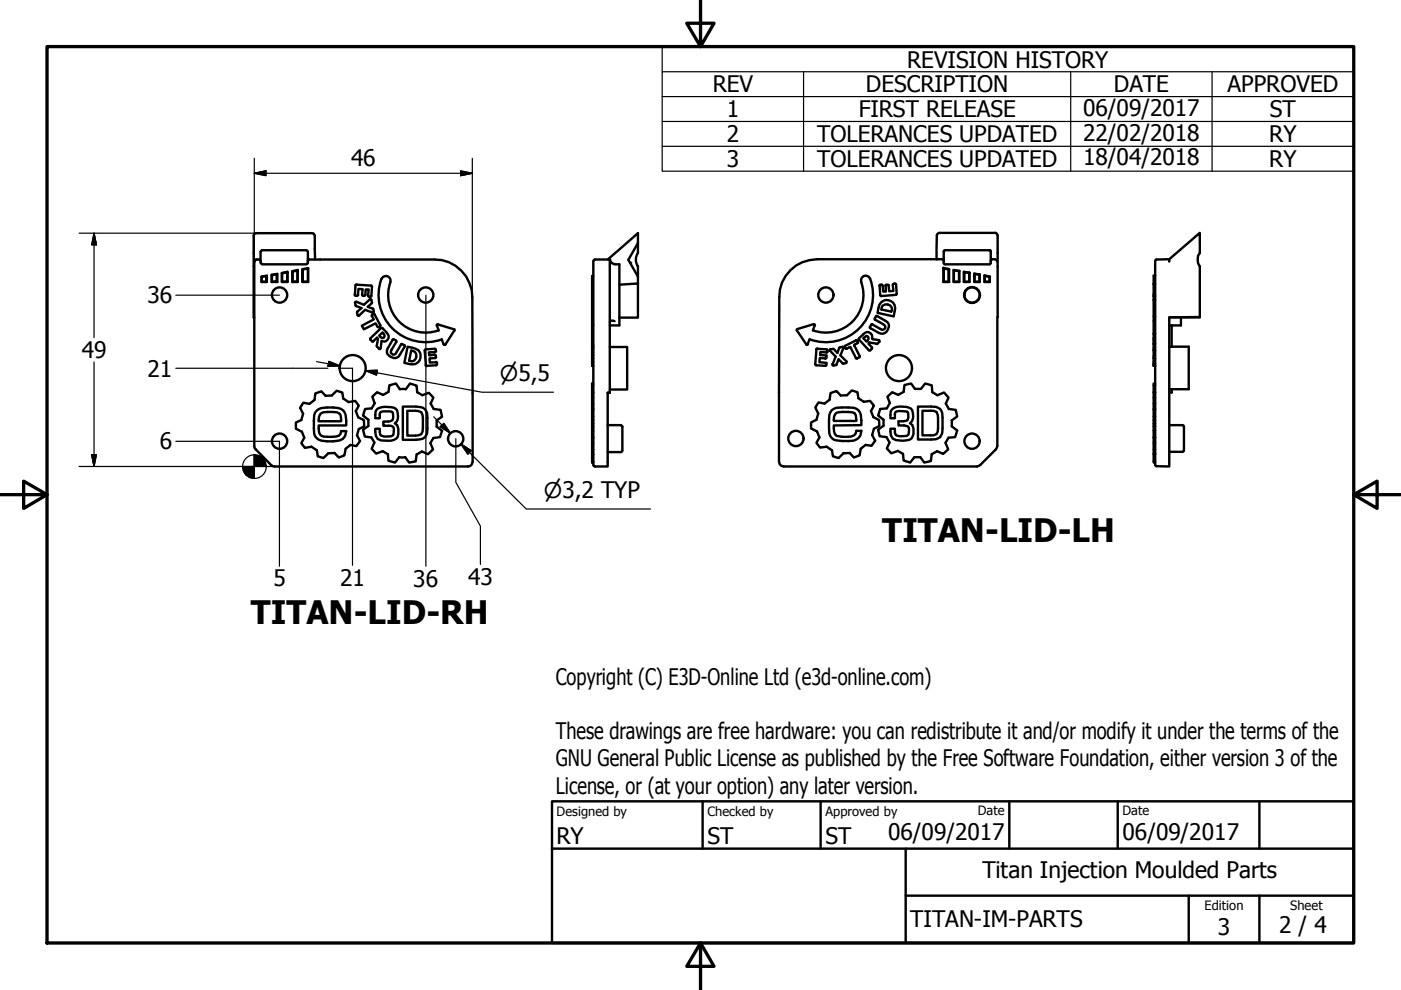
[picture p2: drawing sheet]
<svg xmlns="http://www.w3.org/2000/svg" width="297mm" height="210mm" viewBox="0 0 297 210" stroke-linecap="round" stroke-linejoin="round" font-family="sans-serif">
<!-- layer: Visible (ISO) -->
<g fill="none" stroke="#000" stroke-width=".51">
<path d="M54.4 55l-.4 .3-.1 .2M55.2 55.7v-2.3l.4-.3h9.4l.3 .3v2.3l-.3 .3M55.3 55.7l.3 .3M55.4 58.6v1.2l1.1-.1M55.4 59.8h1.2M55.6 56h9.4M56.5 58.5l.1 1.3v-1.3l-1.1 .2M56.6 58.5l-1.2 .1 .1 1.1M57.6 58.3v1.5M57.7 58.3l1.1-.2v1.7M58.7 58.1v1.6l.1 .1h-1.2l1.1-.1M58.8 58.1l-1.2 .2 .1 1.4"/>
<path d="M59.8 57.9v1.9M59.8 57.9l1.2-.3v2.2M60.9 57.8l.1 2h-1.2l1.1-.1M61 57.6l-1.2 .3v1.8M62 57.5v2.3M62 57.6l1.1-.4v2.6M63.1 57.4v2.4h-1.1l1.1-.1M63.1 57.2l-1.1 .3v2.2M64.2 59.7l-.1-2.6v2.7l1.2-.1M64.2 57.1l1.1-.2v2.9M65.3 56.9v2.9h-1.2M65.3 56.9l-1.2 .2"/>
<path d="M65.6 55l-.3 .3M65.6 55h26.5a8 8 0 0 1 8 8l.1 35a.98 .98 0 0 1-1 .9h-41l-.7-.2-3.3-3.4-.3-.7v-39.1l.1-.3 .4-.2h.6l.2 .3M66.8 55l-.1-5.1-.2-.3-.3-.2h-11.9l-.4 .2-.1 .3v17.4h.1M82.7 59.8a.98 .98 0 0 0-.5-1.2 .98 .98 0 0 0-1.3 .6 10 10 0 0 0 2.3 10.4 10 10 0 0 0 10.5 2.3M82.8 59.8a8 8 0 0 0 1.8 8.4 8 8 0 0 0 8.4 1.8M125.8 58.5h-.3v15M125.8 55.3v43.4M126.1 55h3.2v28.3h-.5M126.1 55l-.2 .3M129.3 55a.98 .98 0 0 0 1 1M130.3 56h1v13h-2M135.3 51.5v2.1a2.51 2.51 0 0 0 0 2.9v2.1"/>
<path d="M135.3 58.6v1.5M135.3 51.5v-2.1l-6.5 5.6M135.3 51.5l-2.1 3.6 2.1 3.5M167.6 57.3a8 8 0 0 1 5.6-2.3h25.4v-5.1l.2-.3 .3-.2h12l.3 .2 .1 .3v44.6l-.4 .8-3.3 3.3-.7 .3h-40.9l-.5-.1-.4-.4-.1-.5v-34.9a7.6 7.6 0 0 1 2.4-5.7zM182.6 59.8a8 8 0 0 1-1.9 8.4 8 8 0 0 1-8.3 1.8M184.5 59.1a.98 .98 0 0 0-1.3-.6 .98 .98 0 0 0-.6 1.3M184.5 59.1a10 10 0 0 1-2.3 10.5 10 10 0 0 1-10.5 2.3M198.6 55h1.2l.3 .3M200 56.8l1.2 .3v2.7h-1.2zM200 56.8l.1 2.9M200.1 55.8l.3 .2M200.1 55.7v-2.4l.1-.2h9.7l.2 .1v2.5"/>
<path d="M200.1 56.9l1 .2M201.1 59.7l-1.1 .1M201.2 57.1h-.1v2.6l.1 .1M202.2 57.2l1.2 .2v2.4h-1.2zM202.2 59.8h1.2M202.2 57.2v2.5M202.2 57.3l1.2 .1M203.3 57.5v2.2M204.3 57.6l1.2 .2v2h-1.2zM204.3 59.8h1.2M204.3 57.6l.2 .1v2M204.5 57.7l1 .1"/>
<path d="M205.5 57.9v1.8M206.6 58l1.1 .2v1.6h-1.1zM206.6 59.8h1.1M206.6 58v1.7M206.6 58.1l1.1 .1M207.6 58.3v1.4M208.7 58.4l1.2 .2v1.2h-1.2zM208.7 58.4v1.4M208.8 58.5l1.1 .1M208.8 59.7h1M209.8 58.7l.1 1.1M210.1 55.3l.3-.3h.5l.6 .5"/>
<path d="M210.1 55.8l-.3 .2h-9.4M244.9 58.5h-.3v1.7M245.2 55h2.7v.5M245.2 55l-.3 .3v43.2l.3 .3M247.9 55l6.5-5.6v4.2a2.52 2.52 0 0 0 0 2.9v10.8h-6.5M75.2 62.5l.2 .2M75.3 64.2l.1 .5M75.4 64.8l.1 .1M75.5 64.9l1.1 .4-.9 .9 .1 .6M75.6 64h-.3v.2M75.6 60.4l3.2 .2-.1 2.1M75.6 60.3l-.2 .2-.2 2"/>
<path d="M75.8 66.8l.2 .2 .2-.1M75.9 62.5v.2h-.5M76.8 62.5l.1-1.2-.9-.1-.1 1.3M76.8 62.5l.2 .2h.4l.1-.2M77.5 62.5v-1.1h.7l-.2 1.3M78 62.7l.1 .1 .4 .1M78.4 63.5l.2-.1 .1 .2M78.4 63.5l-1.2 1.1-1.6-.6M78.5 72l.4 .4h.3M78.7 62.8l-.2 .2M78.7 63.6l.2 .6-.9 .9 1 .3M78.9 67l.3 .7-2.5 1.4 .5 .7 2.4-1.2 .4 .7"/>
<path d="M79 66.3l-1.6-.6-1.3 1.2M79 65.4l.2 .2M79.1 72.4l.8-.8 .2 .3-.2 1.5 .4 .5M79.1 65.6l.1 .5M79.2 66.6l.3 .1M79.2 66.6l-.4 .3v.1M79.2 66.1v.2h-.3M79.4 66.7l1.2 2.3M80 69.3l.3 .1M80.4 71.2l.7-.7 .4 .8-.1 .2-.4 .2zM80.6 68.9l-.3 .5M81.1 69.6l.8 .9a1.05 1.05 0 0 1 .4 1.4 1.05 1.05 0 0 1-1.4 .4l-.2 1.5-.1 .2-.3-.1"/>
<path d="M81.1 69.6h-.3l-2.2 2.1-.1 .3M83.2 72l-1 1.8a1.18 1.18 0 0 0 .7 1.9 1.24 1.24 0 0 0 1.9-.5l1-1.7M83.5 72l.5 .2v.3M83.5 71.9l-.3 .1M84 72.5l-1.1 2.1v.2l.3 .3a.55 .55 0 0 0 .8-.3l1-1.7M85 73h.3l.4 .2M85.7 73.2l.1 .3M86.4 73.5a3.1 3.1 0 0 1 2.7 1.3 1.79 1.79 0 0 1-.4 2 1.79 1.79 0 0 1-1.9 .4l-1.1-.3zM87.2 74.3a1.12 1.12 0 0 1 1.1 1.4 1.12 1.12 0 0 1-1.6 .8zM90.2 77.4l.3 .2M90.2 74.1l-.2 .2 .3 3.1M92.2 75.2l.1 .1 .1 .4"/>
<path d="M92.2 73.9l.1 .1 .1 .4M92.2 73.9l-2 .2M92.3 74.6l-1.4 .1 .1 .6 1.1-.1M92.4 76.7l.2 .2M92.5 75.7l-.2 .2-1.2 .1v.9l1.3-.1M92.5 74.4l-.2 .2M92.6 76.9v.5h-.2l-1.9 .2M92.6 69.1l.4 1M92.9 68.8h-.3v.2M92.9 68.8l3.4 1M93.7 72l.4 1.1 .4-.1M96.2 69.8l.2 .3"/>
<path d="M96.3 70.1l-1.9 3M125.5 75.2v1.6M125.5 73.9v1.3M125.5 76.8v.8h.3M125.5 68.8h.3M125.5 73.1h.3M125.5 76.8h.3M125.5 75.2h.3M125.5 73.9h.3M125.5 76h.3M125.5 74.7h.3M125.8 73.5h-.3v.4"/>
<path d="M129.3 73.6h3.7v9h-3.7M130.3 68.1a.63 .63 0 0 0-1 .3M131.3 60.4l4-.3v7.2h-4M169 70.1l1.9 2.9M171.3 73l-.2 .1-.2-.1M171.6 71.9l-.3 1M172.7 69l-.4 1.1M172.8 69l-.1-.2h-.2l-3.4 1-.2 .3M172.8 77.2l.3 .2 1.9 .2M173.1 74.1l-.3 3.1M173.3 73.9l-.3 .2M173.3 73.9l1.9 .2 .2 .2"/>
<path d="M175 76l-1.2-.1-.1 .9 1.6 .1-.1 .5-.2 .2M175.2 74.7l-1.3-.1v.7h1.4l-.1 .5-.2 .2M175.4 74.6l-.2 .2M175.5 74.3l-.1 .3M176 74.4l1.2 1.2-.7 1.7 .1 .2 .6-.1M176.1 74l-.2 .2 .1 .2M177.4 77.3l-.2 .1M178.6 73.6l-.6 .1-.5 1.1-.8-.9-.6 .2M178.6 73.5l.2 .1 .1 .2M178.6 77.1h.2M178.6 77l-.8-.8-.4 1.1M178.8 73.8l-.6 1.5 1.3 1.3"/>
<path d="M179.1 73.6l.2 .2M179.2 73.3l-.1 .3M179.5 76.6l-.1 .3-.6 .2M180.1 73.6l.3 .1M180.1 73.6l-.6 .3-.3-.1M180.3 73.7l1.2 2.2M181.2 73.3l1 2.2M181.4 75.9l.3 .1M181.5 72.1l.3 .1 .1 .3M181.5 72.2l-2.3 1.1M181.8 72.7l-.6 .3-.1 .3M181.9 72.5l-.1 .3"/>
<path d="M182.1 72v-.3l.9-.8a1.07 1.07 0 0 1 1.4-.4 1.07 1.07 0 0 1 .5 1.4l1.5 .3v.3l-.4 .4M182.1 72l2.3 2.3 .5-.5-.6-.8M182.3 75.5l-.1 .3-.5 .2M183.3 71.5l.3-.2a.58 .58 0 0 1 .6 .5 .58 .58 0 0 1-.5 .6l-.6-.7zM184.2 72.7v.3M184.3 72.7v-.1l1.6 .3M184.4 69.3l.1 .3M184.7 68.9l-.2 .4M185 68.8l-.3 .1M185.5 67.8l1.8 .9a.6 .6 0 0 1 .3 .9l-.5 .3-2.1-1.1M185.7 67.1l-.3 .4 .1 .3M186 67l1.8 1a1.48 1.48 0 0 1 .6 1.6 1.48 1.48 0 0 1-1.3 1.2l-.8-.2-1.8-1"/>
<path d="M186 67l-.3 .1M186 72.9h-.1M186.5 60.6l.1 2M186.6 60.4l-.2 .2M186.8 64.1a1.76 1.76 0 0 1 2.2-.2 1.76 1.76 0 0 1 .7 2.1l-.2 1.1-3.4-.8 .3-1.7zM186.9 60.4l.2 .2M186.9 60.4h-.3M187.1 60.6l.2 1.2h.5v-1.2M187.1 64.8a1.13 1.13 0 0 1 1.5-.2 1.13 1.13 0 0 1 .4 1.5l-2.1-.5zM187.9 60.4l-.2 .2M188 60.4h.2M188.2 60.4l.3 .2"/>
<path d="M189.7 60.2h-.4v.2l.1 1.3-.9 .1-.1-1.2M189.8 60.1l.2 .2M189.9 62.5l-3 .3-.3-.2M190 60.4l.1 1.9M190.1 62.3l-.2 .2M244.6 67.1v3.7M244.6 70.8v6.8h.3M244.6 63.6v3.5h.3M244.6 76h.3M244.6 60.2h.3M244.6 60.2v3.4M244.6 72.9h.3"/>
<path d="M244.6 74.3h.3M244.6 77.1h.3M244.6 77.5h.3M244.6 62.8h.3M244.6 63.6h.3M244.6 70.8h.3M247.9 73.5h4.1v9h-4.1M248.4 69v4.5M250.4 67.3v1.7h-2.5M254.4 67.2l-6.5 .1v31.6l-2.7-.1M64.3 85.4l1.3 .2 1.1-.8 .2-1.4 1.2-.4 .9 .9h1.4l1-1.1 1.2 .4 .2 1.3 1.1 .8 1.4-.3 .8 1-.7 1.2 .5 1.3 1.3 .6v1.3l-1.1 .6-.4 1.3 .6 1.2-.7 1.1-1.3-.3-1 .9-.3 1.4-1.2 .4-.9-1-1.3 .1-1 1-1.2-.4-.2-1.2-1.2-.8-1.4 .3-.7-1 .6-1.2-.5-1.3-1.3-.6v-1.3l1.2-.5 .4-1.4-.7-1.2zM67.2 87l.4-.3a8.2 8.2 0 0 1 4.7 0 2.38 2.38 0 0 1 1.1 2.5v1h-5.8v.3a1.63 1.63 0 0 0 1.7 2.1h1.9l.7-.2 .3-.4 .1-.6h1.1a1.96 1.96 0 0 1-1.7 2 8.7 8.7 0 0 1-4.1-.1 2.12 2.12 0 0 1-1.1-2.5l.1-2.8 .2-.5z"/>
<path d="M67.9 87.7l.4-.2a5.5 5.5 0 0 1 3.7 .2l.2 .3 .1 1.3h-4.7v-.9zM78.9 84.1l1-.9 1.3 .5 1.2-.6 .1-1.4 1.4-.4 .9 1.2h1.2l.9-1.2 1.4 .5 .2 1.4 1 .6 1.4-.5 1 1-.6 1.3 .6 1.1 1.5 .2 .3 1.5-1.1 .7v1.4l1.1 .8-.4 1.4-1.4 .2-.7 1.1 .6 1.3-1.1 1-1.2-.6-1.2 .7-.2 1.4-1.4 .3-.8-1.2h-1.3l-.8 1.2-1.4-.4-.2-1.4-1-.6-1.4 .5-1-1 .6-1.4-.7-1.1-1.4-.1-.3-1.5 1.1-.8v-1.3l-1.1-.9 .4-1.4 1.4-.1 .6-1.1zM79.8 86.9a4 4 0 0 1 4.1-.2 2.83 2.83 0 0 1 .2 2.7l-.4 .4 .2 .2a2.29 2.29 0 0 1 .6 2 1.53 1.53 0 0 1-1.6 1.4h-2.1a1.99 1.99 0 0 1-1.2-2.5h.9l.1 1.1a1.56 1.56 0 0 0 1.4 .6l1-.1a1.44 1.44 0 0 0 .4-1.9l-.5-.3h-1.6v-.9h1l.9-.3a2.08 2.08 0 0 0 0-1.8l-1.5-.1a1.2 1.2 0 0 0-1.2 .5v1h-.9v-1.4zM85.4 86.2h2.8a2.01 2.01 0 0 1 2.4 2.4v2.2a2.01 2.01 0 0 1-2.4 2.5h-2.8zM86.4 87.1h1.7a1.27 1.27 0 0 1 1.6 1.6v2.1a1.26 1.26 0 0 1-1.6 1.6h-1.7zM125.5 91.3v6.8h.3M125.5 81.8h.3M125.5 83.2h.3M125.5 83.3h.3M125.5 84.3h.3M125.5 85.6h.3M125.5 86.7h.3"/>
<path d="M125.5 86.9h.3M125.5 88.4h.3M125.5 89.1h.3M125.5 89.8h.3M125.5 90.5h.3M125.5 91.3h.3M125.5 92.7h.3M125.5 92.9h.3M125.5 94h.3M125.5 95.3h.3M125.5 96.3h.3M125.5 96.4h.3"/>
<path d="M125.5 97.8h.3M125.8 81.3h-.3v10M125.9 98.6l.2 .3M128.8 90.1h2.8l.4 .4v5l-.2 .3-3 .1M128.8 83.3v15.6h-2.7M128.8 83.3h.5M173.5 85.3l1.3 .3 1.1-.9 .2-1.4 1.3-.4 .8 1 1.4-.1 1-1 1.2 .4 .2 1.2 1.1 .8 1.4-.2 .8 1-.6 1.2 .5 1.2 1.2 .7v1.2l-1.1 .6-.4 1.3 .6 1.2-.7 1.1-1.3-.2-1 .9-.3 1.4-1.2 .4-.9-1-1.3 .1-1 1-1.2-.4-.2-1.2-1.1-.8-1.4 .2-.8-1 .6-1.2-.5-1.2-1.2-.7v-1.2l1.1-.6 .4-1.3-.7-1.3zM176.3 87l.5-.4a10.1 10.1 0 0 1 4.7 0 2.38 2.38 0 0 1 1.1 2.5v1l-5.8 .1v.2a1.65 1.65 0 0 0 1.7 2.2h1.3a1.37 1.37 0 0 0 1.7-1.3h1.1a2.27 2.27 0 0 1-2.8 2.2 4.7 4.7 0 0 1-3.5-.6l-.3-.5a10.9 10.9 0 0 1 0-4.9zM177.2 87.7a5.9 5.9 0 0 1 4 0l.2 .3 .1 1.3h-4.7v-1zM188.2 84.1l1-.9 1.2 .5 1.2-.6 .2-1.5 1.4-.3 .8 1.2h1.3l.9-1.2 1.3 .4 .2 1.5 1.1 .6 1.4-.6 .9 1.1-.6 1.3 .7 1.1 1.4 .2 .3 1.4-1.1 .8v1.3l1.1 .9-.4 1.4-1.4 .1-.6 1.1 .5 1.4-1 .9-1.3-.5-1.2 .6-.1 1.5-1.4 .3-.9-1.2h-1.2l-.9 1.2-1.4-.5-.1-1.4-1.1-.6-1.4 .5-1-1 .6-1.3-.6-1.1-1.5-.2-.3-1.4 1.1-.8v-1.3l-1.1-.9 .4-1.4 1.4-.1 .7-1.2zM189 86.9a3.8 3.8 0 0 1 4.2-.3 2.4 2.4 0 0 1-.3 3.2l.3 .1a2.69 2.69 0 0 1 0 3.1 4.5 4.5 0 0 1-3.9 0l-.4-.6-.1-1.5h.9l.1 1.1a1.56 1.56 0 0 0 1.5 .5l.9-.1a1.39 1.39 0 0 0 .5-1.8 2.3 2.3 0 0 0-2.2-.4v-.9l1.9-.2a2.26 2.26 0 0 0 0-1.8l-1.5-.1a1.14 1.14 0 0 0-1.2 .4v1.1h-.9v-1.5zM194.6 86.2h2.8a1.95 1.95 0 0 1 2.4 2.4v2.2a1.95 1.95 0 0 1-2.4 2.4h-2.8z"/>
<path d="M195.6 87.1h1.7a1.22 1.22 0 0 1 1.3 .3 1.22 1.22 0 0 1 .3 1.2v2.2a1.2 1.2 0 0 1-.4 1.3 1.2 1.2 0 0 1-1.2 .2h-1.7zM244.9 97.8h-.3v.3h.3M244.9 96.3h-.3v1.5M244.9 96.2l-.3 .1M244.9 95.3h-.3v.9M244.9 93.9h-.3v1.4M244.9 92.8h-.3v1.1M244.9 92.7h-.3v.1M244.9 91.3h-.3v1.4M244.9 90.4h-.3v.9M244.9 89.8h-.3v.6M244.9 89.1h-.3v.7"/>
<path d="M244.9 88.3h-.3v.8M244.9 86.9h-.3v1.4M244.9 86.7h-.3v.2M244.9 85.6h-.3v1.1M244.9 84.3h-.3v1.3M244.9 83.2h-.3v1.1M244.9 83.2h-.3M244.9 81.7h-.3v1.5M244.9 81.3h-.3v.4M247.9 90.1h2.9l.2 .4v5.2l-.2 .1h-2.9M248.4 82.5v.7h-.5"/>
<circle cx="59.3" cy="62.6" r="1.62"/>
<circle cx="74.8" cy="78" r="2.76"/>
<circle cx="90.3" cy="62.6" r="1.62"/>
<circle cx="175.1" cy="62.6" r="1.62"/>
<circle cx="190.6" cy="78" r="2.76"/>
<circle cx="206.1" cy="62.6" r="1.68"/>
<circle cx="206.1" cy="62.6" r="1.62"/>
<circle cx="59.3" cy="93.5" r="1.62"/>
<circle cx="96.6" cy="93" r="1.62"/>
<circle cx="168.8" cy="93" r="1.62"/>
<circle cx="206.1" cy="93.5" r="1.62"/>
</g>
<g fill="#000">
<circle cx="133.6" cy="55.7" r=".25"/>
<circle cx="125.5" cy="77.6" r=".25"/>
<circle cx="125.5" cy="73.5" r=".25"/>
<circle cx="125.5" cy="68.8" r=".25"/>
<circle cx="244.6" cy="76" r=".25"/>
<circle cx="244.6" cy="72.9" r=".25"/>
<circle cx="244.6" cy="62.8" r=".25"/>
<circle cx="244.6" cy="77.1" r=".25"/>
<circle cx="244.6" cy="77.5" r=".25"/>
</g>
<!-- layer: Border (ISO) -->
<path d="M148.5 -.1v10l-2.9-5h5.8l-2.9 5M10 9.9h277v190h-277zM0 104.9h10l-5-2.9v5.8l5-2.9M287 104.9l5 2.9v-5.8l-5 2.9h10M148.5 199.9l2.9 5h-5.8l2.9-5v10" fill="none" stroke="#000" stroke-width=".7"/>
<!-- layer: Title (ISO) -->
<path d="M117 169.9h170v30h-170zM117 179.9h170M149 169.9v10M174 169.9v10M192 179.9v20M214 169.9v10M237 169.9v10M267 169.9v10M192 189.9h95M252 189.9v10M267 189.9v10" fill="none" stroke="#000" stroke-width=".51"/>
<!-- layer: Symbol (ISO) -->
<path d="M140.4 15.2v-5.3h146.6v5.3M170.4 15.2v21.1M227 15.2v21.1M257 15.2v21.1M287 15.2h-146.6v5.3M287 15.2v21.1h-146.6v-15.8M140.4 20.5h146.6M140.4 25.8h146.6M140.4 31h146.6" fill="none" stroke="#000" stroke-width=".25"/>
<!-- layer: Dimension (ISO) -->
<g fill="none" stroke="#000" stroke-width=".25">
<path d="M53.9 36.7l2.5-.5v1zM53.9 36.7h46.2M53.9 33.6v21.9M97.7 36.2l2.4 .5-2.4 .5zM100.1 33.6v29.4M16.8 49.4h37.5M19.9 49.4l.5 2.5h-1zM19.9 49.4v22.2M19.9 76.7v22.2M37.3 78.1h32.2M37.3 62.6h21.9M67.1 76.7l5 .9"/>
<path d="M69.7 76.6l2.4 1h-2.6zM71.9 78.1h2.8v41.8M77.5 78.6l2.5-.1-.2 1zM79.9 79l-2.4-.4 24.7 4.6h15.1M90.3 62.6v57.5M16.8 98.9h34.7M19.4 96.4h1l-.5 2.5zM37.3 93.6h21.9v26.5M56.3 98.9h1.9M91.9 88.4l3.6 3.5M93.3 90.5l.8-.7 1.4 2.1zM96.6 93v9.3l5.3 9.2v8.2"/>
<path d="M97.7 94.1l2.2 1.4-.7 .8zM99.5 95.9l-1.8-1.8 13.9 13.8h26.3"/>
<circle cx="53.9" cy="98.9" r="2.51"/>
</g>
<g fill="#000" stroke="#000" stroke-width=".25">
<path d="M53.9 36.7l2.5-.5zM53.9 36.7l2.5-.5v1zM97.7 37.2l2.4-.5zM97.7 36.2l2.4 .5-2.4 .5zM19.9 49.4l.5 2.5zM19.9 49.4l.5 2.5h-1zM69.5 77.6h2.6zM69.7 76.6l2.4 1h-2.6zM77.5 78.6l2.5-.1zM77.5 78.6l2.5-.1-.2 1zM19.4 96.4l.5 2.5zM19.4 96.4h1l-.5 2.5z"/>
<path d="M51.4 98.9l.7 1.8-.5-.8zM51.4 98.9l1.6 2.4-.9-.6zM51.4 98.9l2.5 2.5-.9-.1zM53.9 98.9h2.5zM53.9 96.4l2.5 2.5h-2.5zM53.9 96.4v5zM51.4 98.9h2.5v2.5zM51.4 98.9h2.5zM55.7 97.1l.5 .9 .2 .9zM54.9 96.6l.8 .5 .7 1.8zM53.9 96.4l1 .2 1.5 2.3zM93.3 90.5l2.2 1.4z"/>
<path d="M93.3 90.5l.8-.7 1.4 2.1zM97.7 94.1l2.2 1.4zM97.7 94.1l2.2 1.4-.7 .8z"/>
</g>
<g font-size="6.9">
<text x="187.1" y="114.9">TITAN-LID-LH</text>
<text x="53.2" y="132.3">TITAN-LID-RH</text>
</g>
<g font-size="4.8">
<text x="192.3" y="14.3">REVISION HISTORY</text>
<text x="151.1" y="19.6">REV</text>
<text x="183.6" y="19.6">DESCRIPTION</text>
<text x="236.2" y="19.6">DATE</text>
<text x="260.3" y="19.6">APPROVED</text>
<text x="154.1" y="24.9">1</text>
<text x="182.1" y="24.9">FIRST RELEASE</text>
<text x="229.7" y="24.5">06/09/2017</text>
<text x="229.7" y="29.8">22/02/2018</text>
<text x="269.2" y="24.9">ST</text>
<text x="74.4" y="35.2">46</text>
<text x="154.1" y="30.2">2</text>
<text x="154.1" y="35.4">3</text>
<text x="173.2" y="30.1">TOLERANCES UPDATED</text>
<text x="173.2" y="35.4">TOLERANCES UPDATED</text>
<text x="229.7" y="35.1">18/04/2018</text>
<text x="269.1" y="30.1">RY</text>
<text x="269.1" y="35.4">RY</text>
<text x="31.3" y="64.3">36</text>
<text x="17.3" y="75.9">49</text>
<text x="31.3" y="79.9">21</text>
<text x="33.9" y="95.3">6</text>
<text x="58" y="124.3">5</text>
<text x="72.1" y="124.2">21</text>
<text x="87.6" y="124.4">36</text>
<text x="99.3" y="124">43</text>
<text x="117.9" y="145.2">Copyright (C) E3D-Online Ltd (e3d-online.com)</text>
<text x="117.9" y="156.7">These drawings are free hardware: you can redistribute it and/or modify it under the terms of the</text>
<text x="117.9" y="162.5">GNU General Public License as published by the Free Software Foundation, either version 3 of the</text>
<text x="117.9" y="168.2">License, or (at your option) any later version.</text>
<text x="118" y="178.9">RY</text>
<text x="150" y="178.9">ST</text>
<text x="175" y="178.9">ST</text>
<text x="188.3" y="178.2">06/09/2017</text>
<text x="238" y="178.2">06/09/2017</text>
<text x="208.3" y="186.2">Titan Injection Moulded Parts</text>
<text x="193" y="196.6">TITAN-IM-PARTS</text>
<text x="271.2" y="197.8">2 / 4</text>
<text x="258.2" y="198.2">3</text>
</g>
<g font-size="4.6">
<text x="106" y="80.7">⌀5,5</text>
<text x="115.3" y="105.5">⌀3,2 TYP</text>
</g>
<g font-size="2.7">
<text x="118" y="173">Designed by</text>
<text x="150" y="173">Checked by</text>
<text x="175" y="173">Approved by</text>
<text x="207.3" y="172.9">Date</text>
<text x="238" y="172.9">Date</text>
<text x="255.4" y="193">Edition</text>
<text x="273.6" y="193">Sheet</text>
</g>
</svg>
